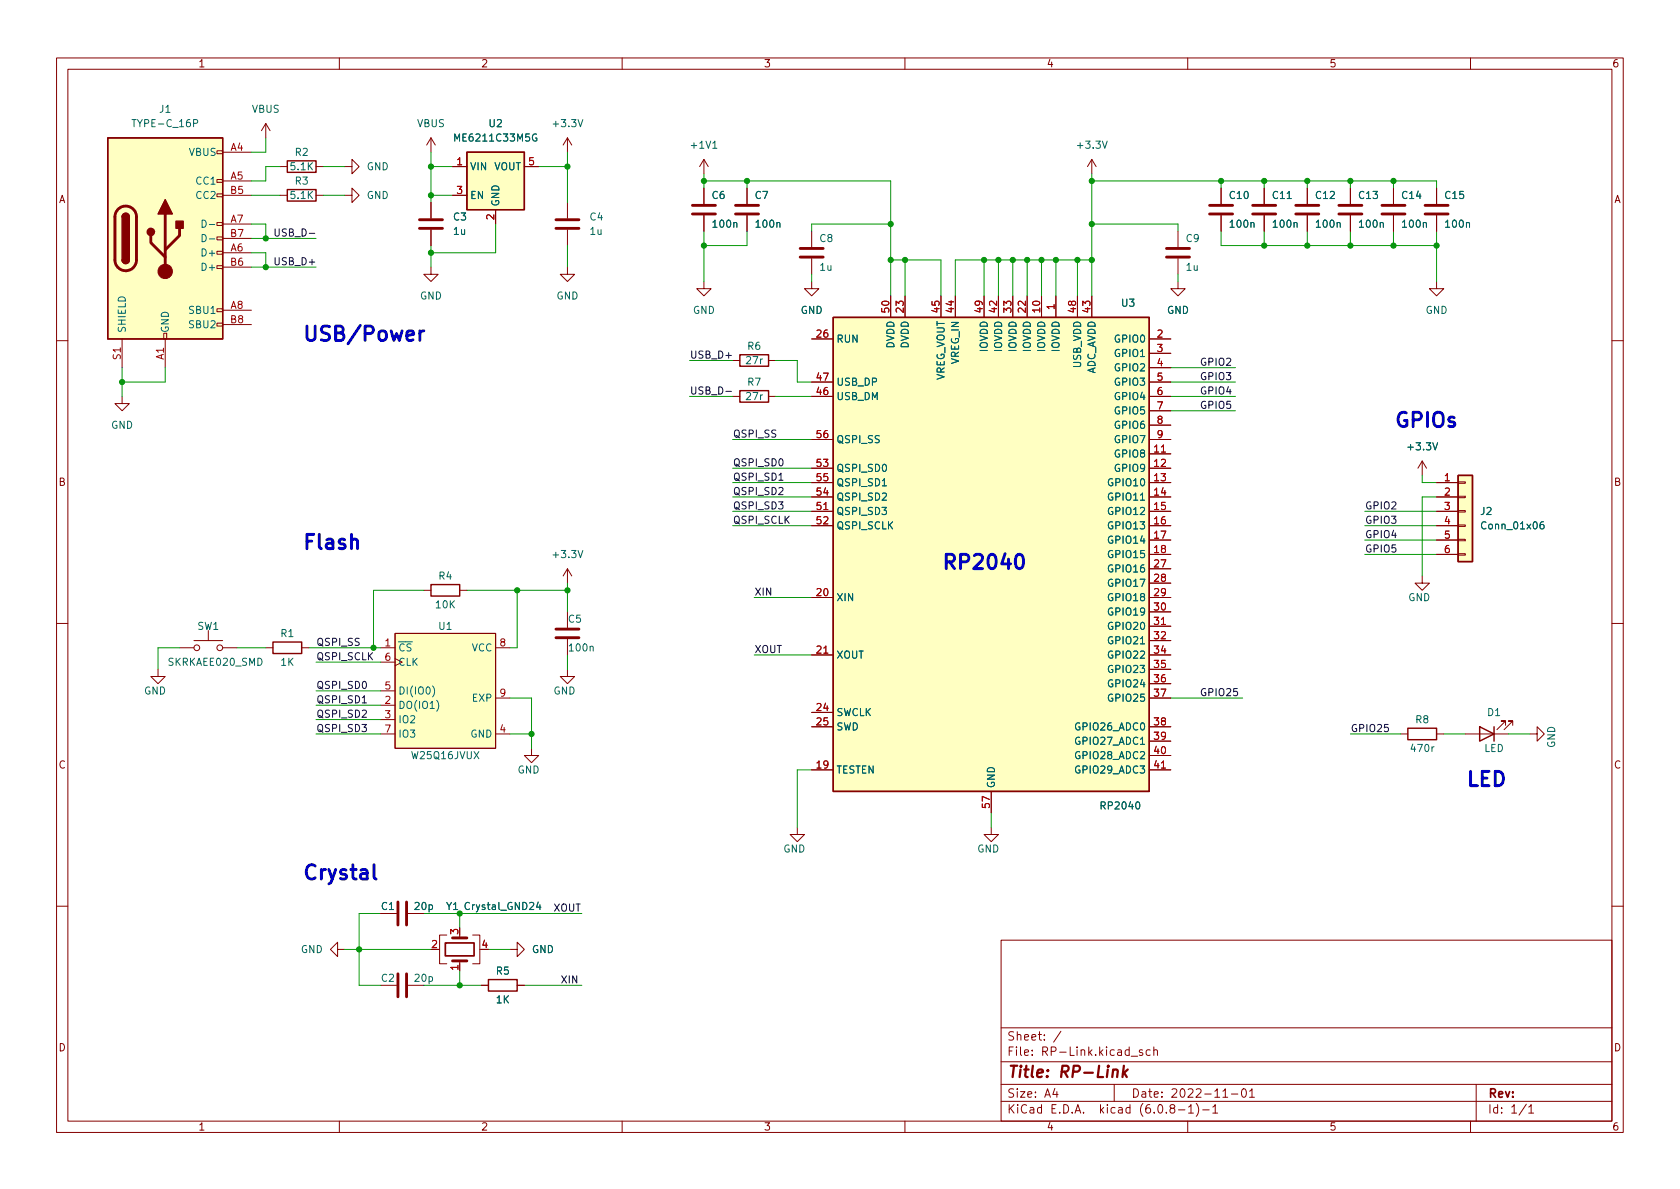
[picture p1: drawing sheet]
<svg xmlns="http://www.w3.org/2000/svg" width="297mm" height="210mm" viewBox="0 0 297 210" stroke-linecap="round" stroke-linejoin="round" font-family="sans-serif">
<g fill="none" stroke="#840000" stroke-width=".18">
<path d="M10 10.2h277v190.1h-277zM12 12.2h273v186.1h-273zM60 10.2v2M110 10.2v2M160 10.2v2M210 10.2v2M260 10.2v2M38.4 39.4h1v.5h-1zM38.4 34.3h1v.5h-1zM38.4 31.7h1v.6h-1zM38.4 26.7h1v.5h-1zM39.4 26.9h5"/>
<path d="M39.4 32h5M39.4 39.6h5M39.4 34.5h5M47 21.8l-.8 1.3M47 21.8v2.6M47 21.8l.8 1.3M49.5 34.5h1.3M49.5 29.5h1.3M55.9 34.5h1.2M55.9 29.5h1.2M61 34.5h1.2v-1.2l1.3 1.2-1.3 1.3v-1.3M61 29.5h1.2v-1.3l1.3 1.3-1.3 1.2v-1.2"/>
<path d="M76.2 24.4l-.8 1.2M76.2 24.4v2.5M76.2 35.8v2.8M76.2 24.4l.8 1.2M80 34.5h2.5M80 29.5h2.5M87.6 37.1v2.5M92.7 29.5h2.5M100.3 24.4v2.5M100.3 35.8v2.8M100.3 24.4l-.7 1.2M100.3 24.4l.8 1.2"/>
<path d="M124.5 28.2v2.5M124.5 33.3v2.8M124.5 38.1v2.8M124.5 28.2l-.8 1.3M124.5 28.2l.7 1.3M132.1 33.3v2.8M132.1 38.1v2.8M193 28.2l-.7 1.3M193 28.2v2.5M193 28.2l.8 1.3M215.9 33.3v2.8M215.9 38.1v2.8"/>
<path d="M223.5 33.3v2.8M223.5 38.1v2.8M231.1 33.3v2.8M231.1 38.1v2.8M238.8 33.3v2.8M238.8 38.1v2.8M246.4 33.3v2.8M246.4 38.1v2.8M254 33.3v2.8M254 38.1v2.8M21.6 59.9v5.1M29 58.9h.5v1h-.5z"/>
<path d="M29.2 59.9v5.1M38.4 57.1h1v.6h-1zM38.4 54.6h1v.5h-1zM38.4 47h1v.5h-1zM38.4 44.4h1v.6h-1zM38.4 41.9h1v.5h-1zM39.4 44.7h5M39.4 54.9h5M39.4 47.2h5M39.4 42.2h5M39.4 57.4h5M76.2 47.2v1.3h1.3l-1.3 1.3-1.3-1.3h1.3"/>
<path d="M76.2 40.6v2.8M100.3 47.2v1.3h1.3l-1.3 1.3-1.2-1.3h1.2M100.3 40.6v2.8M124.5 49.8v1.2h1.2l-1.2 1.3-1.3-1.3h1.3M143.5 49.8v1.2h1.3l-1.3 1.3-1.3-1.3h1.3M143.5 59.9h3.8M143.5 40.9v2.8M143.5 45.7v2.8M157.5 52.3v3.8M160 52.3v3.8M166.4 52.3v3.8M168.9 52.3v3.8"/>
<path d="M174 52.3v3.8M176.5 52.3v3.8M179.1 52.3v3.8M181.6 52.3v3.8M184.1 52.3v3.8M186.7 52.3v3.8M190.5 52.3v3.8M193 52.3v3.8M203.2 59.9h3.8M208.3 49.8v1.2h1.2l-1.2 1.3-1.3-1.3h1.3M208.3 40.9v2.8M208.3 45.7v2.8"/>
<path d="M254 49.8v1.2h1.3l-1.3 1.3-1.3-1.3h1.3M10 60.2h2M21.6 70.1v1.3h1.3l-1.3 1.2-1.3-1.2h1.3M129.5 70.1h1.3M129.5 63.7h1.3M135.9 70.1h1.3M135.9 63.7h1.3M143.5 70.1h3.8M143.5 67.6h3.8M143.5 77.7h3.8M203.2 62.5h3.8M203.2 65h3.8"/>
<path d="M203.2 70.1h3.8M203.2 67.6h3.8M203.2 77.7h3.8M203.2 72.6h3.8M203.2 75.2h3.8M285 60.2h2M143.5 85.3h3.8M143.5 87.9h3.8M143.5 90.4h3.8M143.5 93h3.8M143.5 82.8h3.8M203.2 85.3h3.8"/>
<path d="M203.2 87.9h3.8M203.2 90.4h3.8M203.2 93h3.8M203.2 95.5h3.8M203.2 98h3.8M203.2 80.3h3.8M203.2 82.8h3.8M251.5 81.5l-.8 1.3M251.5 81.5v2.6M251.5 81.5l.7 1.3M254 85.3h3.8M254 87.9h3.8"/>
<path d="M254 90.4h3.8M254 93h3.8M254 95.5h3.8M254 98h3.8M257.8 97.9h1.3v.3h-1.3zM257.8 95.4h1.3v.2h-1.3zM257.8 92.8h1.3v.3h-1.3zM257.8 90.3h1.3v.2h-1.3zM257.8 87.8h1.3v.2h-1.3zM257.8 85.2h1.3v.3h-1.3zM10 110.2h2M27.9 118.4v1.2h1.3l-1.3 1.3-1.2-1.3h1.2"/>
<path d="M31.7 114.5h2.6M34.3 113.3h5.1M36.8 111.5v1.8M39.4 114.5h2.5M47 114.5h1.3M53.3 114.5h1.3M67.3 114.5h2.5M67.3 117.1h2.5M69.8 112h17.8v20.3h-17.8zM74.9 104.4h1.3M81.3 104.4h1.2M87.6 114.5h2.6"/>
<path d="M100.3 118.4v1.2h1.3l-1.3 1.3-1.2-1.3h1.2M100.3 100.6v2.5M100.3 108.2v2.8M100.3 113v2.8M100.3 100.6l-.7 1.2M100.3 100.6l.8 1.2M143.5 105.7h3.8M143.5 115.8h3.8M203.2 113.3h3.8M203.2 105.7h3.8M203.2 115.8h3.8M203.2 100.6h3.8"/>
<path d="M203.2 103.1h3.8M203.2 108.2h3.8M203.2 110.7h3.8M203.2 118.4h3.8M251.5 101.8v1.3h1.2l-1.2 1.3-1.3-1.3h1.3M285 110.2h2M67.3 124.7h2.5M67.3 127.2h2.5M67.3 129.8h2.5M67.3 122.2h2.5M87.6 129.8h2.6M87.6 123.4h2.6"/>
<path d="M94 132.3v1.3h1.2l-1.2 1.3-1.3-1.3h1.3M143.5 136.1h3.8M143.5 126h3.8M143.5 128.5h3.8M175.3 139.9v3.9M203.2 123.4h3.8M203.2 136.1h3.8M203.2 128.5h3.8M203.2 120.9h3.8M203.2 131.1h3.8M203.2 133.6h3.8M247.6 129.8h1.3"/>
<path d="M254 129.8h1.3M259.1 129.8h7.6M266.2 128.3v-.8h-.8h.8l-1.5 1.5M267.5 128.3v-.8h-.8h.8l-1.6 1.5M270.5 129.8h1.3v-1.3l1.2 1.3-1.2 1.3v-1.3M141 146.3v1.3h1.2l-1.2 1.2-1.3-1.2h1.3M175.3 146.3v1.3h1.2l-1.2 1.2-1.3-1.2h1.3M10 160.2h2M59.7 167.9v-1.3l-1.3 1.3 1.3 1.3v-1.3h1.3M67.3 161.5h2.8M72.1 174.2h2.8M72.1 161.5h2.8"/>
<path d="M79 165.3h-1.3v5.1h1.3M81.3 165.3v.6M81.3 169.9v.5M83.6 165.3h1.2v5.1h-1.2M85.1 174.2h1.3M90.2 167.9h1.2v-1.3l1.3 1.3-1.3 1.3v-1.3M91.4 174.2h1.3M177 166.3h108v32h-108zM285 160.2h2M60 198.3v2M110 198.3v2M160 198.3v2"/>
<path d="M177 194.8h108M177 191.8h108M177 187.8h108M177 181.8h108M186.5 192.5l-.4 1h1M186.9 193v1M187.6 182.4l-1.3 1.9M197 191.8v3M200 186.8h1.1M202 185.7l-.4-.1-.2 .2 .1 .3 .5 .1v.4h-.6M203.4 185.7l-.5-.1-.3 .3v.4l.2 .3h.6M204 185.8l.2-.2 .4 .1v.9"/>
<path d="M204 185.1v1.5M207.1 196l-.2-.3v-.2l.2-.2 .5 .1 .1 .2-.1 .2-.6 .2-.1 .3v.4l.2 .1h.5l.1-.3-.1-.4-.2-.1M208.4 196.3h1.1M210 198.3v2M210.1 195.8l.5-.5v1.5M210.1 196.8h.9M211.5 195.1a1.72 1.72 0 0 1 0 2.3M212.6 196.3h1.2M214.4 195.8l.5-.5v1.5M214.4 196.8h.9M216.2 193l.4-.5v1.5M216.2 194h.9"/>
<path d="M217.7 193.5h1.2M219.7 192.6l.2-.1a.81 .81 0 0 1 .5 .7 .81 .81 0 0 1-.3 .8h-.1a.81 .81 0 0 1-.6-.6 .81 .81 0 0 1 .3-.8zM220.9 193l.5-.5v1.5M220.9 194h.9M260 198.3v2M261 191.8v6.5M269.9 195.3l-1.3 1.9M270.3 195.8l.4-.5v1.5M270.3 196.8h.9"/>
<circle cx="34.8" cy="114.5" r=".51"/>
<circle cx="38.9" cy="114.5" r=".51"/>
</g>
<path d="M196.8 189.3a.49 .49 0 0 1 .8 .1l-.1 1.1M198.7 188.5l-.2 2M198.8 189.7l.4 .8M199.4 189.1l-.9 .8" fill="none" stroke="#840000" stroke-width=".4"/>
<g fill="none" stroke="#840000" stroke-width=".51">
<path d="M20.3 38.3v7.7a1.91 1.91 0 0 0 1.9 1.9 1.91 1.91 0 0 0 1.9-1.9v-7.7M20.3 38.3a1.91 1.91 0 0 1 1.9-1.9 1.91 1.91 0 0 1 1.9 1.9M29.2 37.8v10.2M74.2 38.9h4M98.3 38.9h4.1M122.4 37.8h4.1M122.4 36.3h4.1M130 37.8h4.1M130 36.3h4.1M213.9 37.8h4M213.9 36.3h4M221.5 37.8h4.1"/>
<path d="M221.5 36.3h4.1M229.1 37.8h4.1M229.1 36.3h4.1M236.7 37.8h4.1M236.7 36.3h4.1M244.3 37.8h4.1M244.3 36.3h4.1M252 37.8h4M252 36.3h4M26.7 41.7v1.2l2.5 2.6M31.7 40.4v1.3l-2.5 2.5M74.2 40.4h4"/>
<path d="M98.3 40.4h4.1M141.5 45.5h4M141.5 43.9h4M206.2 45.5h4.1M206.2 43.9h4.1M98.3 112.8h4.1M98.3 111.2h4.1M70.4 159.5v4.1M71.9 159.5v4.1M70.4 172.2v4.1M71.9 172.2v4.1M80 169.9h2.5"/>
<path d="M80 165.9h2.5"/>
</g>
<g fill="#ffffc2" stroke="#ffffc2" stroke-width=".18">
<path d="M19 24.4h20.4v35.5h-20.4z"/>
<path d="M69.8 112h17.8v20.3h-17.8z"/>
<path d="M82.5 26.9h10.2v10.2h-10.2z"/>
<path d="M257.8 84.1h2.5v15.2h-2.5z"/>
<path d="M147.3 56.1h55.9v83.8h-55.9z"/>
</g>
<g fill="none" stroke="#840000" stroke-width=".25">
<path d="M19 24.4h20.4v35.5h-20.4zM21.6 38.3a.64 .64 0 0 1 .6-.6 .64 .64 0 0 1 .7 .6M50.8 33.5h5.1v2.1h-5.1zM50.8 28.4h5.1v2.1h-5.1zM82.5 26.9h10.2v10.2h-10.2zM21.6 46a.64 .64 0 0 0 .6 .6 .64 .64 0 0 0 .7-.6M147.3 56.1h55.9v83.8h-55.9zM130.8 62.7h5.1v2.1h-5.1zM130.8 69.1h5.1v2h-5.1zM257.8 84.1h2.5v15.2h-2.5zM48.3 113.5h5v2.1h-5zM76.2 103.4h5.1v2h-5.1z"/>
<path d="M248.9 128.8h5.1v2h-5.1zM261.6 128.5l2.6 1.3-2.6 1.3zM264.2 128.5v2.6M86.4 173.2h5v2.1h-5z"/>
</g>
<g fill="#840000" stroke="#840000" stroke-width=".25">
<path d="M21.6 46h1.3a.64 .64 0 0 1-.7 .6 .64 .64 0 0 1-.6-.6z"/>
<path d="M21.6 38.3h1.3v7.7h-1.3z"/>
<path d="M21.8 37.9a.64 .64 0 0 1 .7-.1 .64 .64 0 0 1 .4 .5h-1.3z"/>
<path d="M29.2 35.3l1.3 2.5h-2.6z"/>
<path d="M31.1 39.1h1.3v1.3h-1.3z"/>
<circle cx="26.7" cy="41" r=".63"/>
</g>
<circle cx="29.2" cy="48" r="1.27" fill="#840000" stroke="#840000" stroke-width=".18"/>
<path d="M35.7 38.9a.64 .64 0 0 1 .8 .7 .64 .64 0 0 1-.8 .6zM37 39.7h1M35.7 41.5a.64 .64 0 0 1 .8 .6 .64 .64 0 0 1-.8 .6zM37 42.2h1M272.9 92.3h-.4a.86 .86 0 0 0 0 1.2l.4-.1 .1-.4-.2-.3h-.3l-.2 .3M76.5 121.3a1.46 1.46 0 0 1 0 1.9M77.2 123.8a1.46 1.46 0 0 1 0 2M95.2 159.5l-.3 .9h.7M95.5 160v.8" fill="none" stroke="#006464" stroke-width=".18"/>
<path d="M78.7 166.7h5.1v2.3h-5.1z" fill="none" stroke="#840000" stroke-width=".3"/>
<path d="M54.7 41.3h1M128.3 69.2h1" fill="none" stroke="#0f0f0f" stroke-width=".18"/>
<path d="M74.2 58.5v1.7M75 58.5a.65 .65 0 0 0-.8 .5M179.8 98.3a.61 .61 0 0 1 .6-.3 .61 .61 0 0 1 .5 .5 1.49 1.49 0 0 1-.5 2.1 .65 .65 0 0 1-.8-.5 2.17 2.17 0 0 1 .2-1.8zM66.1 152.9v2.2l.4 .3" fill="none" stroke="#0000c2" stroke-width=".51"/>
<g fill="none" stroke="#009600" stroke-width=".18">
<path d="M44.4 39.6h2.6v2.6M44.4 34.5h5.1M47 24.4v2.5h-2.6M49.5 29.5h-2.5v2.5h-2.6M57.1 34.5h3.9M57.1 29.5h3.9M76.2 26.9v8.9M76.2 34.5h3.8M76.2 29.5h3.8M87.6 39.6v5.1h-11.4M95.2 29.5h5.1M100.3 26.9v8.9"/>
<path d="M124.5 32h33v20.3M124.5 30.7v2.6M132.1 32v1.3M157.5 39.6h-14v1.3M193 32h61v1.3M193 39.6h15.3v1.3M193 30.7v21.6M215.9 32v1.3M223.5 32v1.3M231.1 32v1.3M238.8 32v1.3M246.4 32v1.3"/>
<path d="M44.4 44.7h2.6v2.5M44.4 47.2h11.5M44.4 42.2h11.5M76.2 43.4v3.8M100.3 43.4v3.8M124.5 40.9v8.9M132.1 40.9v2.5h-7.6M143.5 48.5v1.3M157.5 46h8.9v6.3M160 46v6.3M174 46v6.3M176.5 46v6.3"/>
<path d="M179.1 46v6.3M181.6 46v6.3M184.1 46v6.3M186.7 46v6.3M190.5 46v6.3M193 46h-24.1v6.3M208.3 48.5v1.3M215.9 40.9v2.5h38.1M223.5 40.9v2.5M231.1 40.9v2.5M238.8 40.9v2.5M246.4 40.9v2.5"/>
<path d="M254 40.9v8.9M21.6 65v5.1M29.2 65v2.6h-7.6M121.9 63.7h7.6M121.9 70.1h7.6M129.5 77.7h14M137.2 63.7h3.8v3.9h2.5M137.2 70.1h6.3M207 70.1h11.4M207 72.6h11.4M207 67.6h11.4M207 65h11.4"/>
<path d="M129.5 90.4h14M129.5 82.8h14M129.5 87.9h14M129.5 85.3h14M129.5 93h14M241.3 90.4h12.7M241.3 93h12.7M241.3 95.5h12.7M241.3 98h12.7M251.5 84.1v1.2h2.5M254 87.9h-2.5v13.9M31.7 114.5h-3.8v3.9"/>
<path d="M41.9 114.5h5.1M54.6 114.5h12.7M55.9 117.1h11.4M74.9 104.4h-8.9v10.1M82.5 104.4h17.8M91.4 104.4v10.1h-1.2M100.3 103.1v5.1M100.3 115.8v2.6M133.3 105.7h10.2M133.3 115.8h10.2M55.9 129.8h11.4M55.9 127.2h11.4"/>
<path d="M55.9 122.2h11.4M55.9 124.7h11.4M90.2 123.4h3.8v8.9M90.2 129.8h3.8M143.5 136.1h-2.5v10.2M207 123.4h12.7M238.8 129.8h8.8M255.3 129.8h3.8M266.7 129.8h3.8M175.3 143.8v2.5M61 167.9h15.2M67.3 161.5h-3.8v12.7h3.8"/>
<path d="M74.9 161.5h28M74.9 174.2h10.2M81.3 161.5v2.6M81.3 171.7v2.5M86.4 167.9h3.8M92.7 174.2h10.2"/>
</g>
<g fill="#009600" stroke="#009600" stroke-width=".18">
<circle cx="238.8" cy="32" r=".46"/>
<circle cx="231.1" cy="32" r=".46"/>
<circle cx="231.1" cy="43.4" r=".46"/>
<circle cx="254" cy="43.4" r=".46"/>
<circle cx="223.5" cy="32" r=".46"/>
<circle cx="215.9" cy="32" r=".46"/>
<circle cx="223.5" cy="43.4" r=".46"/>
<circle cx="246.4" cy="32" r=".46"/>
<circle cx="193" cy="32" r=".46"/>
<circle cx="193" cy="39.6" r=".46"/>
<circle cx="190.5" cy="46" r=".46"/>
<circle cx="184.1" cy="46" r=".46"/>
<circle cx="186.7" cy="46" r=".46"/>
<circle cx="176.5" cy="46" r=".46"/>
<circle cx="174" cy="46" r=".46"/>
<circle cx="181.6" cy="46" r=".46"/>
<circle cx="179.1" cy="46" r=".46"/>
<circle cx="193" cy="46" r=".46"/>
<circle cx="157.5" cy="39.6" r=".46"/>
<circle cx="160" cy="46" r=".46"/>
<circle cx="157.5" cy="46" r=".46"/>
<circle cx="124.5" cy="32" r=".46"/>
<circle cx="132.1" cy="32" r=".46"/>
<circle cx="124.5" cy="43.4" r=".46"/>
<circle cx="246.4" cy="43.4" r=".46"/>
<circle cx="238.8" cy="43.4" r=".46"/>
<circle cx="63.5" cy="167.9" r=".46"/>
<circle cx="94" cy="129.8" r=".46"/>
<circle cx="81.3" cy="174.2" r=".46"/>
<circle cx="81.3" cy="161.5" r=".46"/>
<circle cx="76.2" cy="34.5" r=".46"/>
<circle cx="100.3" cy="29.5" r=".46"/>
<circle cx="76.2" cy="44.7" r=".46"/>
<circle cx="76.2" cy="29.5" r=".46"/>
<circle cx="91.4" cy="104.4" r=".46"/>
<circle cx="100.3" cy="104.4" r=".46"/>
<circle cx="66" cy="114.5" r=".46"/>
<circle cx="47" cy="47.2" r=".46"/>
<circle cx="47" cy="42.2" r=".46"/>
<circle cx="21.6" cy="67.6" r=".46"/>
</g>
<g font-size="3.5" fill="#0000c2">
<text x="53.3" y="60.3">USB/Power</text>
<text x="246.4" y="75.6">GPIOs</text>
<text x="53.3" y="97.1">Flash</text>
<text x="166.4" y="100.7">RP2040</text>
<text x="259.1" y="139.1">LED</text>
<text x="53.3" y="155.6">Crystal</text>
</g>
<text font-size="2.8" fill="#840000" x="178" y="190.6">Title: RP-Link</text>
<g font-size="2.1" fill="#840000">
<text x="178" y="184">Sheet: /</text>
<text x="178" y="186.7">File: RP-Link.kicad_sch</text>
<text x="178" y="196.9">KiCad E.D.A. kicad (6.0.8-1)-1</text>
<text x="178" y="194.1">Size: A4</text>
<text x="200" y="194.1">Date: 2022-11-01</text>
<text x="263" y="194.1">Rev:</text>
<text x="263" y="196.9">Id: 1/1</text>
</g>
<g font-size="1.8" fill="#840000">
<text x="35" y="11.9">1</text>
<text x="85" y="11.9">2</text>
<text x="135" y="11.9">3</text>
<text x="185" y="11.9">4</text>
<text x="235" y="11.9">5</text>
<text x="285" y="11.9">6</text>
<text x="10.3" y="35.9">A</text>
<text x="285.3" y="35.9">A</text>
<text x="10.3" y="85.9">B</text>
<text x="285.3" y="85.9">B</text>
<text x="10.3" y="135.9">C</text>
<text x="285.3" y="135.9">C</text>
<text x="10.3" y="185.9">D</text>
<text x="285.3" y="185.9">D</text>
<text x="35" y="199.9">1</text>
<text x="85" y="199.9">2</text>
<text x="135" y="199.9">3</text>
<text x="185" y="199.9">4</text>
<text x="235" y="199.9">5</text>
<text x="285" y="199.9">6</text>
</g>
<g font-size="1.8" fill="#006464">
<text x="23.9" y="22.5">TYPE-C_16P</text>
<text x="28.2" y="19.9">J1</text>
<text x="44.5" y="19.9">VBUS</text>
<text x="73.7" y="22.5">VBUS</text>
<text x="86.5" y="22.5">U2</text>
<text x="98" y="22.5">+3.3V</text>
<text x="33.4" y="27.6">VBUS</text>
<text x="52.2" y="27.6">R2</text>
<text x="80.8" y="25">ME6211C33M5G</text>
<text x="122.4" y="26.3">+1V1</text>
<text x="190.7" y="26.3">+3.3V</text>
<text x="34.8" y="32.6">CC1</text>
<text x="34.8" y="35.2">CC2</text>
<text x="51.5" y="35.2">5.1K</text>
<text x="51.5" y="30.1">5.1K</text>
<text x="52.2" y="32.6">R3</text>
<text x="64.8" y="35.2">GND</text>
<text x="64.8" y="30.1">GND</text>
<text x="83.1" y="30.1">VIN</text>
<text x="83.1" y="35.2">EN</text>
<text x="87.3" y="30.1">VOUT</text>
<text x="125.9" y="35.2">C6</text>
<text x="133.5" y="35.2">C7</text>
<text x="217.5" y="35.2">C10</text>
<text x="225.1" y="35.2">C11</text>
<text x="232.7" y="35.2">C12</text>
<text x="240.3" y="35.2">C13</text>
<text x="248" y="35.2">C14</text>
<text x="255.6" y="35.2">C15</text>
<text x="80.2" y="39">C3</text>
<text x="80.2" y="41.5">1u</text>
<text x="88.3" y="36.6" transform="rotate(-90 88.3 36.6)">GND</text>
<text x="104.3" y="39">C4</text>
<text x="104.4" y="41.5">1u</text>
<text x="126.2" y="40.3">100n</text>
<text x="133.8" y="40.3">100n</text>
<text x="217.6" y="40.3">100n</text>
<text x="225.2" y="40.3">100n</text>
<text x="232.9" y="40.3">100n</text>
<text x="240.5" y="40.3">100n</text>
<text x="248.1" y="40.3">100n</text>
<text x="255.7" y="40.3">100n</text>
<text x="36" y="45.3">D+</text>
<text x="36" y="47.9">D+</text>
<text x="145" y="42.8">C8</text>
<text x="145" y="47.9">1u</text>
<text x="209.7" y="42.8">C9</text>
<text x="209.8" y="47.9">1u</text>
<text x="74.2" y="53">GND</text>
<text x="98.4" y="53">GND</text>
<text x="22.2" y="58.9" transform="rotate(-90 22.2 58.9)">SHIELD</text>
<text x="29.8" y="58.9" transform="rotate(-90 29.8 58.9)">GND</text>
<text x="33.6" y="55.5">SBU1</text>
<text x="33.6" y="58">SBU2</text>
<text x="122.5" y="55.5">GND</text>
<text x="141.5" y="55.5">GND</text>
<text x="198.3" y="54.2">U3</text>
<text x="206.3" y="55.5">GND</text>
<text x="252" y="55.5">GND</text>
<text x="132" y="64.4">27r</text>
<text x="132.2" y="61.8">R6</text>
<text x="147.8" y="60.6">RUN</text>
<text x="158.1" y="61.6" transform="rotate(-90 158.1 61.6)">DVDD</text>
<text x="160.7" y="61.6" transform="rotate(-90 160.7 61.6)">DVDD</text>
<text x="169.5" y="64.4" transform="rotate(-90 169.5 64.4)">VREG_IN</text>
<text x="174.6" y="62.2" transform="rotate(-90 174.6 62.2)">IOVDD</text>
<text x="177.2" y="62.2" transform="rotate(-90 177.2 62.2)">IOVDD</text>
<text x="179.7" y="62.2" transform="rotate(-90 179.7 62.2)">IOVDD</text>
<text x="182.2" y="62.2" transform="rotate(-90 182.2 62.2)">IOVDD</text>
<text x="184.8" y="62.2" transform="rotate(-90 184.8 62.2)">IOVDD</text>
<text x="187.3" y="62.2" transform="rotate(-90 187.3 62.2)">IOVDD</text>
<text x="191.1" y="65.1" transform="rotate(-90 191.1 65.1)">USB_VDD</text>
<text x="197.3" y="60.6">GPIO0</text>
<text x="197.3" y="63.1">GPIO1</text>
<text x="197.3" y="65.7">GPIO2</text>
<text x="132" y="70.7">27r</text>
<text x="132.2" y="68.2">R7</text>
<text x="147.8" y="70.7">USB_DM</text>
<text x="147.8" y="68.2">USB_DP</text>
<text x="167" y="67.5" transform="rotate(-90 167 67.5)">VREG_VOUT</text>
<text x="193.7" y="66.5" transform="rotate(-90 193.7 66.5)">ADC_AVDD</text>
<text x="197.3" y="68.2">GPIO3</text>
<text x="197.3" y="70.7">GPIO4</text>
<text x="19.6" y="75.8">GND</text>
<text x="197.3" y="73.3">GPIO5</text>
<text x="197.3" y="75.8">GPIO6</text>
<text x="147.8" y="83.4">QSPI_SD0</text>
<text x="147.8" y="78.4">QSPI_SS</text>
<text x="197.3" y="80.9">GPIO8</text>
<text x="197.3" y="83.4">GPIO9</text>
<text x="197.3" y="78.4">GPIO7</text>
<text x="249.1" y="79.6">+3.3V</text>
<text x="147.8" y="88.5">QSPI_SD2</text>
<text x="147.8" y="86">QSPI_SD1</text>
<text x="196.3" y="86">GPIO10</text>
<text x="196.3" y="88.5">GPIO11</text>
<text x="147.8" y="91.1">QSPI_SD3</text>
<text x="147.8" y="93.6">QSPI_SCLK</text>
<text x="196.3" y="91.1">GPIO12</text>
<text x="196.3" y="93.6">GPIO13</text>
<text x="261.8" y="91.1">J2</text>
<text x="262.3" y="93.6">Conn_01x06</text>
<text x="98" y="98.7">+3.3V</text>
<text x="196.3" y="96.1">GPIO14</text>
<text x="196.3" y="98.7">GPIO15</text>
<text x="196.3" y="101.2">GPIO16</text>
<text x="77.1" y="107.6">10K</text>
<text x="77.6" y="102.5">R4</text>
<text x="147.8" y="106.3">XIN</text>
<text x="196.3" y="103.8">GPIO17</text>
<text x="196.3" y="106.3">GPIO18</text>
<text x="249" y="106.3">GND</text>
<text x="34.9" y="111.4">SW1</text>
<text x="49.7" y="112.6">R1</text>
<text x="77.6" y="111.4">U1</text>
<text x="100.5" y="110.1">C5</text>
<text x="196.3" y="108.8">GPIO19</text>
<text x="196.3" y="111.4">GPIO20</text>
<text x="196.3" y="113.9">GPIO21</text>
<text x="29.8" y="117.7">SKRKAEE020_SMD</text>
<text x="49.7" y="117.7">1K</text>
<text x="70.4" y="115.2">~{CS}</text>
<text x="70.4" y="117.7">CLK</text>
<text x="83.4" y="115.2">VCC</text>
<text x="100.8" y="115.2">100n</text>
<text x="147.8" y="116.5">XOUT</text>
<text x="196.3" y="116.5">GPIO22</text>
<text x="196.3" y="119">GPIO23</text>
<text x="25.4" y="122.8">GND</text>
<text x="70.4" y="125.3">DO(IO1)</text>
<text x="70.4" y="122.8">DI(IO0)</text>
<text x="83.6" y="124.1">EXP</text>
<text x="97.8" y="122.8">GND</text>
<text x="196.3" y="121.5">GPIO24</text>
<text x="196.3" y="124.1">GPIO25</text>
<text x="70.4" y="127.9">IO2</text>
<text x="70.4" y="130.4">IO3</text>
<text x="83.2" y="130.4">GND</text>
<text x="147.8" y="126.6">SWCLK</text>
<text x="147.8" y="129.2">SWD</text>
<text x="190.5" y="129.2">GPIO26_ADC0</text>
<text x="190.5" y="131.7">GPIO27_ADC1</text>
<text x="250.3" y="127.9">R8</text>
<text x="263" y="126.6">D1</text>
<text x="72.9" y="134.2">W25Q16JVUX</text>
<text x="91.5" y="136.8">GND</text>
<text x="147.8" y="136.8">TESTEN</text>
<text x="190.5" y="134.2">GPIO28_ADC2</text>
<text x="190.5" y="136.8">GPIO29_ADC3</text>
<text x="249.6" y="133">470r</text>
<text x="262.4" y="133">LED</text>
<text x="275" y="132.3" transform="rotate(-90 275 132.3)">GND</text>
<text x="175.9" y="139.4" transform="rotate(-90 175.9 139.4)">GND</text>
<text x="194.9" y="143.1">RP2040</text>
<text x="138.5" y="150.7">GND</text>
<text x="172.8" y="150.7">GND</text>
<text x="67.4" y="160.9">C1</text>
<text x="73.4" y="160.9">20p</text>
<text x="78.9" y="160.9">Y1</text>
<text x="82.5" y="160.9">Crystal_GND24</text>
<text x="53.2" y="168.5">GND</text>
<text x="67.4" y="173.6">C2</text>
<text x="73.4" y="173.6">20p</text>
<text x="87.8" y="172.3">R5</text>
<text x="94" y="168.5">GND</text>
<text x="87.8" y="177.4">1K</text>
</g>
<g font-size="1.8" fill="#a90000">
<text x="40.8" y="26.7">A4</text>
<text x="80.8" y="29.2">1</text>
<text x="93.5" y="29.2">5</text>
<text x="40.8" y="31.7">A5</text>
<text x="40.8" y="34.3">B5</text>
<text x="80.8" y="34.3">3</text>
<text x="40.8" y="39.4">A7</text>
<text x="40.8" y="41.9">B7</text>
<text x="87.4" y="38.8" transform="rotate(-90 87.4 38.8)">2</text>
<text x="40.8" y="44.4">A6</text>
<text x="40.8" y="47">B6</text>
<text x="40.8" y="54.6">A8</text>
<text x="40.8" y="57.1">B8</text>
<text x="144.4" y="59.7">26</text>
<text x="157.2" y="55.2" transform="rotate(-90 157.2 55.2)">50</text>
<text x="159.8" y="55.2" transform="rotate(-90 159.8 55.2)">23</text>
<text x="166.1" y="55.2" transform="rotate(-90 166.1 55.2)">45</text>
<text x="168.7" y="55.2" transform="rotate(-90 168.7 55.2)">44</text>
<text x="173.7" y="55.2" transform="rotate(-90 173.7 55.2)">49</text>
<text x="176.3" y="55.2" transform="rotate(-90 176.3 55.2)">42</text>
<text x="178.8" y="55.2" transform="rotate(-90 178.8 55.2)">33</text>
<text x="181.4" y="55.2" transform="rotate(-90 181.4 55.2)">22</text>
<text x="183.9" y="55.2" transform="rotate(-90 183.9 55.2)">10</text>
<text x="186.4" y="54.7" transform="rotate(-90 186.4 54.7)">1</text>
<text x="190.2" y="55.2" transform="rotate(-90 190.2 55.2)">48</text>
<text x="192.8" y="55.2" transform="rotate(-90 192.8 55.2)">43</text>
<text x="204.6" y="59.7">2</text>
<text x="21.3" y="63.6" transform="rotate(-90 21.3 63.6)">S1</text>
<text x="29" y="63.6" transform="rotate(-90 29 63.6)">A1</text>
<text x="204.6" y="62.2">3</text>
<text x="204.6" y="64.8">4</text>
<text x="144.4" y="69.8">46</text>
<text x="144.4" y="67.3">47</text>
<text x="204.6" y="67.3">5</text>
<text x="204.6" y="69.8">6</text>
<text x="144.4" y="77.5">56</text>
<text x="204.6" y="72.4">7</text>
<text x="204.6" y="74.9">8</text>
<text x="204.6" y="77.5">9</text>
<text x="144.4" y="82.5">53</text>
<text x="204.1" y="80">11</text>
<text x="204.1" y="82.5">12</text>
<text x="144.4" y="87.6">54</text>
<text x="144.4" y="85.1">55</text>
<text x="204.1" y="85.1">13</text>
<text x="204.1" y="87.6">14</text>
<text x="255.4" y="85.1">1</text>
<text x="255.4" y="87.6">2</text>
<text x="144.4" y="90.2">51</text>
<text x="144.4" y="92.7">52</text>
<text x="204.1" y="90.2">15</text>
<text x="204.1" y="92.7">16</text>
<text x="204.1" y="95.2">17</text>
<text x="255.4" y="90.2">3</text>
<text x="255.4" y="92.7">4</text>
<text x="255.4" y="95.2">5</text>
<text x="204.1" y="97.8">18</text>
<text x="204.1" y="100.3">27</text>
<text x="255.4" y="97.8">6</text>
<text x="144.4" y="105.4">20</text>
<text x="204.1" y="102.9">28</text>
<text x="204.1" y="105.4">29</text>
<text x="204.1" y="107.9">30</text>
<text x="204.1" y="110.5">31</text>
<text x="204.1" y="113">32</text>
<text x="68.1" y="114.3">1</text>
<text x="68.1" y="116.8">6</text>
<text x="88.4" y="114.3">8</text>
<text x="144.4" y="115.6">21</text>
<text x="204.1" y="115.6">34</text>
<text x="204.1" y="118.1">35</text>
<text x="68.1" y="124.5">2</text>
<text x="68.1" y="121.9">5</text>
<text x="88.4" y="123.2">9</text>
<text x="144.4" y="125.7">24</text>
<text x="204.1" y="120.6">36</text>
<text x="204.1" y="123.2">37</text>
<text x="68.1" y="127">3</text>
<text x="68.1" y="129.5">7</text>
<text x="88.4" y="129.5">4</text>
<text x="144.4" y="128.3">25</text>
<text x="204.1" y="128.3">38</text>
<text x="204.1" y="130.8">39</text>
<text x="144.4" y="135.9">19</text>
<text x="204.1" y="133.3">40</text>
<text x="204.1" y="135.9">41</text>
<text x="175" y="142.8" transform="rotate(-90 175 142.8)">57</text>
<text x="76.3" y="167.6">2</text>
<text x="81" y="165.2" transform="rotate(-90 81 165.2)">3</text>
<text x="85.2" y="167.6">4</text>
<text x="81" y="171.6" transform="rotate(-90 81 171.6)">1</text>
</g>
<g font-size="1.8" fill="#0f0f0f">
<text x="48.3" y="41.8">USB_D-</text>
<text x="48.3" y="46.9">USB_D+</text>
<text x="121.9" y="63.4">USB_D+</text>
<text x="212.1" y="64.7">GPIO2</text>
<text x="121.9" y="69.7">USB_D-</text>
<text x="212.1" y="67.2">GPIO3</text>
<text x="212.1" y="69.7">GPIO4</text>
<text x="129.5" y="77.4">QSPI_SS</text>
<text x="212.1" y="72.3">GPIO5</text>
<text x="129.5" y="82.4">QSPI_SD0</text>
<text x="129.5" y="85">QSPI_SD1</text>
<text x="129.5" y="87.5">QSPI_SD2</text>
<text x="129.5" y="92.6">QSPI_SCLK</text>
<text x="129.5" y="90.1">QSPI_SD3</text>
<text x="241.3" y="90.1">GPIO2</text>
<text x="241.3" y="92.6">GPIO3</text>
<text x="241.3" y="95.1">GPIO4</text>
<text x="241.3" y="97.7">GPIO5</text>
<text x="133.3" y="105.3">XIN</text>
<text x="55.9" y="114.2">QSPI_SS</text>
<text x="55.9" y="116.7">QSPI_SCLK</text>
<text x="133.3" y="115.5">XOUT</text>
<text x="55.9" y="121.8">QSPI_SD0</text>
<text x="55.9" y="124.4">QSPI_SD1</text>
<text x="212.1" y="123.1">GPIO25</text>
<text x="55.9" y="126.9">QSPI_SD2</text>
<text x="55.9" y="129.4">QSPI_SD3</text>
<text x="238.8" y="129.4">GPIO25</text>
<text x="97.8" y="161.2">XOUT</text>
<text x="99.1" y="173.9">XIN</text>
</g>
</svg>
